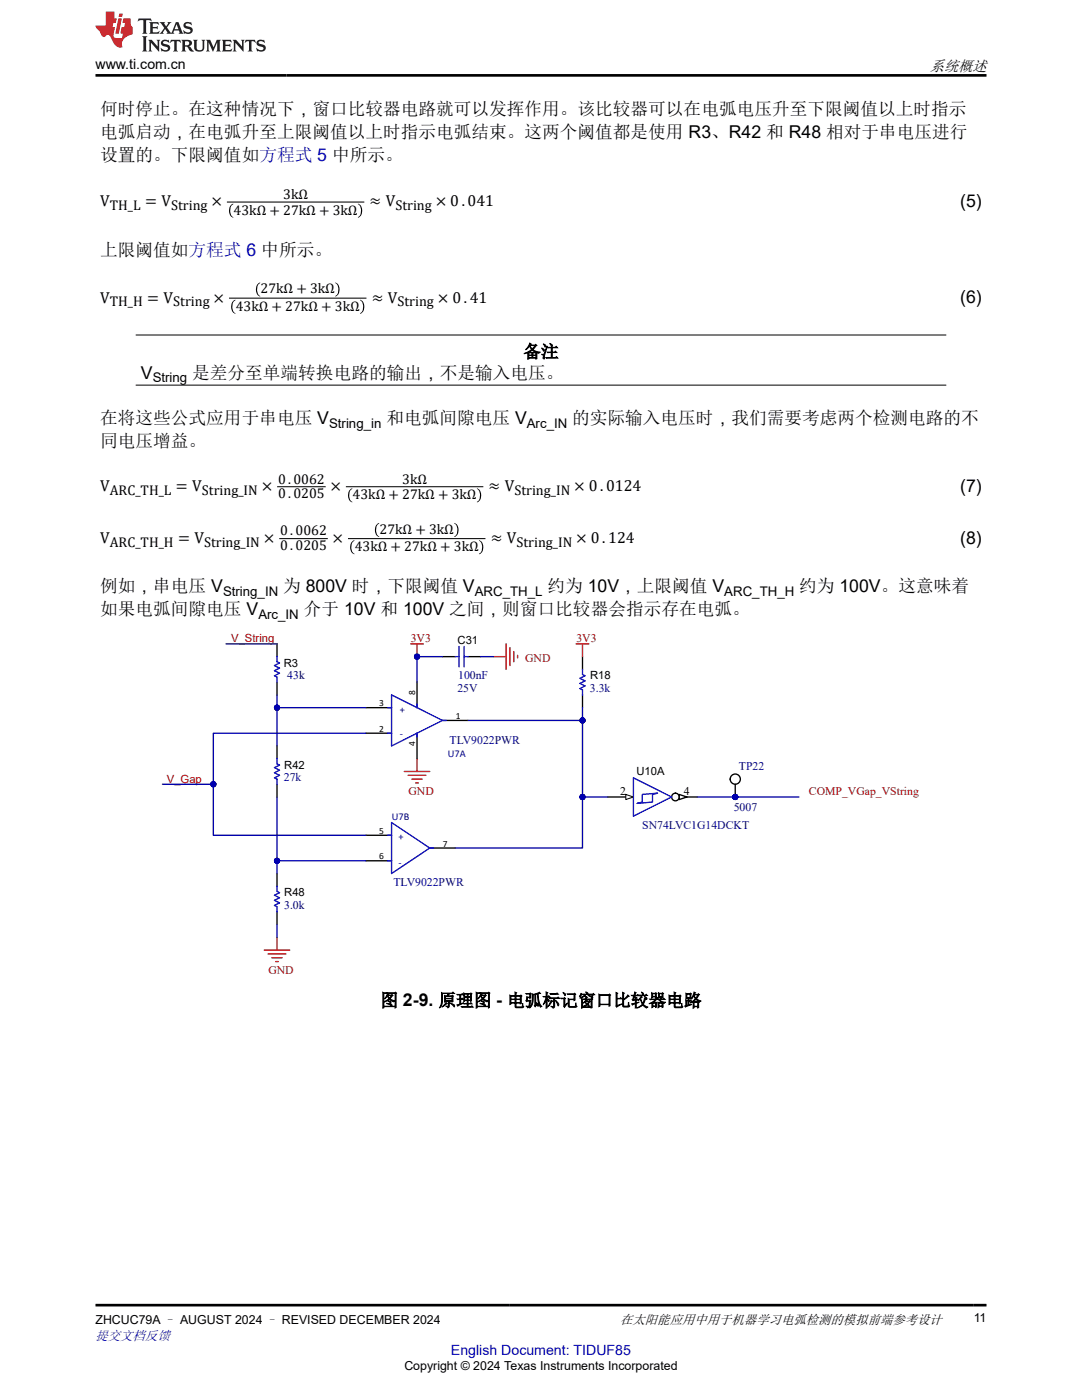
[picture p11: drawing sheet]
<svg xmlns="http://www.w3.org/2000/svg" width="216mm" height="279mm" viewBox="0 0 216 279" stroke-linecap="round" stroke-linejoin="round" font-family="sans-serif">
<path d="M45.3 40.3h27.4M45.7 59.5h27.4M55.3 97.1h9.7M69 97.1h27.4M55.7 107.5h9.7M69.4 107.5h27.5" fill="none" stroke="#000" stroke-width=".21"/>
<path d="M46.2 40.8l.3-.2 .1 .1a1.65 1.65 0 0 0 0 2.6l-.1 .2a1.64 1.64 0 0 1-.3-2.7zM51.6 56.5l.3-.1v.1a1.65 1.65 0 0 0 0 2.6v.1a1.64 1.64 0 0 1-.3-2.7zM66.9 56.4a1.61 1.61 0 0 1 0 2.8v-.1a1.65 1.65 0 0 0 0-2.6zM71.4 40.6a1.61 1.61 0 0 1 0 2.9v-.2a1.65 1.65 0 0 0 0-2.6zM46.6 60l.4-.2v.1a1.65 1.65 0 0 0 0 2.6v.1a1.64 1.64 0 0 1-.4-2.6zM71.9 59.8a1.61 1.61 0 0 1 0 2.8l-.1-.1a1.65 1.65 0 0 0 0-2.6zM69.9 97.6l.4-.2v.2a1.65 1.65 0 0 0 0 2.6v.1a1.64 1.64 0 0 1-.4-2.7zM95.2 97.4a1.61 1.61 0 0 1 0 2.9v-.1a1.65 1.65 0 0 0-.1-2.6zM70.4 108l.3-.2v.1a1.65 1.65 0 0 0 0 2.6v.1a1.64 1.64 0 0 1-.3-2.6zM75.3 104.5l.3-.1 .1 .1a1.65 1.65 0 0 0 0 2.6l-.1 .1a1.64 1.64 0 0 1-.3-2.7zM90.7 104.4a1.61 1.61 0 0 1 0 2.8l-.1-.1a1.65 1.65 0 0 0 0-2.6zM95.6 107.8a1.61 1.61 0 0 1 0 2.8v-.1a1.65 1.65 0 0 0 0-2.6z" fill="#000"/>
<path d="M27.1 66.9h161.7M27.1 76.9h161.7" fill="none" stroke="#000" stroke-width=".2"/>
<path d="M83.2 136.1v5.1M73.1 141.2h5M73.1 146.3h5M83.2 146.3v5.1M88.3 143.8h5.1M121.3 159.1h5.1M73.1 166.7h5M73.1 171.8h5M85.7 169.2h5.1" fill="none" stroke="#000" stroke-width=".27"/>
<path d="M78.1 138.7l10.2 5.1-10.2 5.1zM77.4 141.2h.7M77.4 146.3h.7M83.2 140.5v.7M83.2 146.3v.8M88.3 143.8h.8M77.4 166.7h.7M77.4 171.8h.7M78.1 164.1l7.6 5.1-7.6 5.1zM85.7 169.2h.8" fill="none" stroke="#00f" stroke-width=".27"/>
<path d="M124.9 158.5l1.5 .6-1.5 .5z" fill="#f8fcff"/>
<path d="M124.9 158.5l1.5 .6-1.5 .5z" fill="none" stroke="#000" stroke-width=".2"/>
<path d="M134 159.1h5.1" fill="none" stroke="#000" stroke-width=".27"/>
<circle cx="134.8" cy="159.1" r=".76" fill="#f8fcff"/>
<circle cx="134.8" cy="159.1" r=".76" fill="none" stroke="#000" stroke-width=".27"/>
<path d="M135.5 158.5l1.6 .6-1.6 .5z" fill="#f8fcff"/>
<path d="M55.3 128.5v2.5M55.3 136.1v2.6M88.3 131h2.5M93.4 131h2.5M116.2 131v2.6M116.2 138.7v2.5M55.3 148.9v2.5M55.3 156.5v2.6M135.5 158.5l1.6 .6-1.6 .5zM55.3 174.3v2.6M55.3 182v2.5" fill="none" stroke="#000" stroke-width=".27"/>
<path d="M55.3 131v1.1l.5 .2-1 .5 1 .5-1 .5 1 .6-1 .5 .5 .2v1M90.8 131h.8M91.6 129v4.1M92.6 129v4.1M92.6 131h.8M116.2 133.6v1M116.2 134.6l.5 .3-1 .5 1 .5-1 .5 1 .5-1 .5 .5 .3v1M55.3 151.4v1l.5 .3-1 .5 1 .5-1 .5 1 .5-1 .5 .5 .3v1M126.4 155.2l7.6 3.9-7.6 3.8zM128.2 158.5l3-.2-1 .2v1.6l-3 .2 1-.2zM55.3 176.9v1l.5 .3-1 .5 1 .5-1 .5 1 .5-1 .5 .5 .3v1" fill="none" stroke="#00f" stroke-width=".27"/>
<g fill="none" stroke="#7f0000" stroke-width=".27">
<path d="M81.9 128.5h2.6M83.2 128.5v2.5M98.5 131h2.5M101 128.5v5.1M101.8 129.3v3.5M102.5 130v2.1M103.3 130.8v.5M80.7 154h5.1M81.4 154.7h3.6M82.2 155.5h2M83 156.3h.5M83.2 151.4v2.6"/>
<path d="M52.7 189.6h5.1M53.5 190.4h3.5M54.3 191.1h2M55 191.9h.5M55.3 187.1v2.5"/>
</g>
<circle cx="83.2" cy="131" r=".51" fill="#00007f"/>
<circle cx="83.2" cy="131" r=".51" fill="none" stroke="#00007f" stroke-width=".2"/>
<path d="M115 128.5h2.5M116.2 128.5v2.5" fill="none" stroke="#7f0000" stroke-width=".27"/>
<circle cx="146.7" cy="159.1" r=".51" fill="#00007f"/>
<circle cx="146.7" cy="159.1" r=".51" fill="none" stroke="#00007f" stroke-width=".2"/>
<circle cx="146.7" cy="155.5" r="1.02" fill="#fff"/>
<g fill="none" stroke="#000" stroke-width=".27">
<path d="M146.7 156.5v2.6"/>
<circle cx="146.7" cy="155.5" r="1.02"/>
</g>
<circle cx="146.7" cy="159.1" r=".51" fill="#00007f"/>
<circle cx="146.7" cy="159.1" r=".51" fill="none" stroke="#00007f" stroke-width=".2"/>
<path d="M45.1 128.5h10.2M55.3 138.7v10.2" fill="none" stroke="#00007f" stroke-width=".27"/>
<circle cx="55.3" cy="141.2" r=".51" fill="#00007f"/>
<circle cx="55.3" cy="141.2" r=".51" fill="none" stroke="#00007f" stroke-width=".2"/>
<path d="M55.3 159.1v15.2" fill="none" stroke="#00007f" stroke-width=".27"/>
<circle cx="55.3" cy="171.8" r=".51" fill="#00007f"/>
<circle cx="55.3" cy="171.8" r=".51" fill="none" stroke="#00007f" stroke-width=".2"/>
<path d="M88.3 131h-5.1v5.1M55.3 184.5v2.6" fill="none" stroke="#00007f" stroke-width=".27"/>
<circle cx="83.2" cy="131" r=".51" fill="#00007f"/>
<circle cx="83.2" cy="131" r=".51" fill="none" stroke="#00007f" stroke-width=".2"/>
<path d="M95.9 131h2.6M116.2 141.2v2.6h-22.8" fill="none" stroke="#00007f" stroke-width=".27"/>
<circle cx="116.2" cy="143.8" r=".51" fill="#00007f"/>
<circle cx="116.2" cy="143.8" r=".51" fill="none" stroke="#00007f" stroke-width=".2"/>
<path d="M116.2 143.8v15.3h5.1" fill="none" stroke="#00007f" stroke-width=".27"/>
<circle cx="116.2" cy="143.8" r=".51" fill="#00007f"/>
<circle cx="116.2" cy="143.8" r=".51" fill="none" stroke="#00007f" stroke-width=".2"/>
<circle cx="116.2" cy="159.1" r=".51" fill="#00007f"/>
<circle cx="116.2" cy="159.1" r=".51" fill="none" stroke="#00007f" stroke-width=".2"/>
<path d="M116.2 159.1v10.1h-25.4" fill="none" stroke="#00007f" stroke-width=".27"/>
<circle cx="116.2" cy="159.1" r=".51" fill="#00007f"/>
<circle cx="116.2" cy="159.1" r=".51" fill="none" stroke="#00007f" stroke-width=".2"/>
<path d="M55.3 141.2h17.8" fill="none" stroke="#00007f" stroke-width=".27"/>
<circle cx="55.3" cy="141.2" r=".51" fill="#00007f"/>
<circle cx="55.3" cy="141.2" r=".51" fill="none" stroke="#00007f" stroke-width=".2"/>
<path d="M73 146.3h-30.4v20.4h30.4" fill="none" stroke="#00007f" stroke-width=".27"/>
<circle cx="42.6" cy="156.5" r=".51" fill="#00007f"/>
<circle cx="42.6" cy="156.5" r=".51" fill="none" stroke="#00007f" stroke-width=".2"/>
<path d="M32.4 156.5h10.2" fill="none" stroke="#00007f" stroke-width=".27"/>
<circle cx="42.6" cy="156.5" r=".51" fill="#00007f"/>
<circle cx="42.6" cy="156.5" r=".51" fill="none" stroke="#00007f" stroke-width=".2"/>
<path d="M55.3 171.8h17.8" fill="none" stroke="#00007f" stroke-width=".27"/>
<circle cx="55.3" cy="171.8" r=".51" fill="#00007f"/>
<circle cx="55.3" cy="171.8" r=".51" fill="none" stroke="#00007f" stroke-width=".2"/>
<path d="M139.1 159.1h20.3" fill="none" stroke="#00007f" stroke-width=".27"/>
<circle cx="146.7" cy="159.1" r=".51" fill="#00007f"/>
<circle cx="146.7" cy="159.1" r=".51" fill="none" stroke="#00007f" stroke-width=".2"/>
<circle cx="83.2" cy="131" r=".51" fill="#00007f"/>
<circle cx="83.2" cy="131" r=".51" fill="none" stroke="#00007f" stroke-width=".2"/>
<circle cx="146.7" cy="159.1" r=".51" fill="#00007f"/>
<circle cx="146.7" cy="159.1" r=".51" fill="none" stroke="#00007f" stroke-width=".2"/>
<circle cx="55.3" cy="141.2" r=".51" fill="#00007f"/>
<circle cx="55.3" cy="141.2" r=".51" fill="none" stroke="#00007f" stroke-width=".2"/>
<circle cx="55.3" cy="171.8" r=".51" fill="#00007f"/>
<circle cx="55.3" cy="171.8" r=".51" fill="none" stroke="#00007f" stroke-width=".2"/>
<circle cx="83.2" cy="131" r=".51" fill="#00007f"/>
<circle cx="83.2" cy="131" r=".51" fill="none" stroke="#00007f" stroke-width=".2"/>
<circle cx="116.2" cy="143.8" r=".51" fill="#00007f"/>
<circle cx="116.2" cy="143.8" r=".51" fill="none" stroke="#00007f" stroke-width=".2"/>
<circle cx="116.2" cy="143.8" r=".51" fill="#00007f"/>
<circle cx="116.2" cy="143.8" r=".51" fill="none" stroke="#00007f" stroke-width=".2"/>
<circle cx="116.2" cy="159.1" r=".51" fill="#00007f"/>
<circle cx="116.2" cy="159.1" r=".51" fill="none" stroke="#00007f" stroke-width=".2"/>
<circle cx="116.2" cy="159.1" r=".51" fill="#00007f"/>
<circle cx="116.2" cy="159.1" r=".51" fill="none" stroke="#00007f" stroke-width=".2"/>
<circle cx="55.3" cy="141.2" r=".51" fill="#00007f"/>
<circle cx="55.3" cy="141.2" r=".51" fill="none" stroke="#00007f" stroke-width=".2"/>
<circle cx="42.6" cy="156.5" r=".51" fill="#00007f"/>
<circle cx="42.6" cy="156.5" r=".51" fill="none" stroke="#00007f" stroke-width=".2"/>
<circle cx="42.6" cy="156.5" r=".51" fill="#00007f"/>
<circle cx="42.6" cy="156.5" r=".51" fill="none" stroke="#00007f" stroke-width=".2"/>
<circle cx="55.3" cy="171.8" r=".51" fill="#00007f"/>
<circle cx="55.3" cy="171.8" r=".51" fill="none" stroke="#00007f" stroke-width=".2"/>
<circle cx="146.7" cy="159.1" r=".51" fill="#00007f"/>
<circle cx="146.7" cy="159.1" r=".51" fill="none" stroke="#00007f" stroke-width=".2"/>
<path d="M27.7 3.7l-.2 .6 .5-.3h.6v.2v2.2l-.2 .3h1l-.2-.3v-2.2v-.2h.5l.5 .3-.1-.6zM29.8 4.4l.2 .4v1.6l-.2 .3h1.9l.1-.5a1.08 1.08 0 0 1-1.3 .1v-.6h.6l.4 .1v-.6l-.4 .2h-.6v-.6l.2-.1a1 1 0 0 1 1 .3l-.1-.6zM31.8 4.4l1 1.2-1 1.1h.9l-.2-.2 .4-.7 .5 .7-.2 .2h1.6l-.2-.2 .1-.4h1l.1 .4-.1 .2h.9l-.2-.3-.8-2h-.5l-1 2.2-.8-1.1 .9-1.1h-.8l.2 .2-.5 .7-.3-.7 .1-.2zM35.2 4.8l.4 1h-.8zM36.8 4.6a.65 .65 0 0 0-.2 .7 .65 .65 0 0 0 .6 .4l.7 .2 .1 .2a.79 .79 0 0 1-.7 .4 .79 .79 0 0 1-.7-.5l.1 .7 .2-.1a.93 .93 0 0 0 1.1 .1 .93 .93 0 0 0 .4-.9 1.46 1.46 0 0 0-1.2-.6l-.1-.4a1.09 1.09 0 0 1 1.2 .2l-.2-.6-.1 .1-.6-.1zM28.4 7.2l.2 .4v2.3l-.2 .4h1l-.2-.4v-2.3l.2-.4zM29.6 7.9l.2 .4v1.6l-.2 .4h.8l-.3-.4v-1.4l1.7 1.8v-2l.2-.4h-.8l.2 .3 .1 1.1-1.2-1.4zM32.3 8.1a.65 .65 0 0 0-.2 .7 .65 .65 0 0 0 .7 .4l.6 .2 .1 .3a.79 .79 0 0 1-.7 .3 .79 .79 0 0 1-.7-.5l.1 .8 .2-.1a.93 .93 0 0 0 1.1 0 .93 .93 0 0 0 .4-.9 1.46 1.46 0 0 0-1.2-.6l-.1-.4a1.09 1.09 0 0 1 1.2 .2l-.2-.6-.1 .1-.6-.1zM34.1 7.9l-.1 .7a.63 .63 0 0 1 .7-.4l.1 1.7-.3 .4h1l-.2-.4v-1.7a.66 .66 0 0 1 .8 .4l-.1-.7zM36.2 7.9l.2 .4v1.6l-.2 .4h.9l-.2-.2v-.8l.5 .1 .1 .1a.79 .79 0 0 0 1.2 .7l-1-1a.61 .61 0 0 0 .6-.6 .61 .61 0 0 0-.5-.6zM36.9 8.3l.2-.1a.47 .47 0 0 1 .5 .1 .47 .47 0 0 1 .1 .5l-.2 .2h-.6zM38.5 7.9l.2 .3a2.27 2.27 0 0 0 .4 1.9 1.04 1.04 0 0 0 1.7-.6v-1.3l.2-.3h-.8l.2 .4v1.2a.6 .6 0 0 1-.6 .5 .6 .6 0 0 1-.6-.5v-1.2l.3-.4zM41.1 7.9l.2 .4v1.6l-.2 .4h.7l-.2-.4v-1.5l.9 1.9 .8-1.9v1.5l-.2 .4h1l-.3-.4v-1.6l.3-.4h-.8l-.7 1.6-.7-1.6zM44.3 7.9l.2 .4v1.6l-.2 .4h1.9l.1-.6a1.09 1.09 0 0 1-1.3 .1v-.6h.6l.4 .2v-.7l-.4 .2h-.6v-.5l.2-.2a1.01 1.01 0 0 1 1 .3l-.1-.6zM46.4 7.9l.3 .4v1.6l-.3 .4h.8l-.2-.4v-1.4l1.6 1.8v-2l.2-.4h-.7l.2 .3v1.1l-1.2-1.4zM49 7.9l-.1 .7a.63 .63 0 0 1 .8-.4v1.7l-.3 .4h1l-.2-.4v-1.7a.66 .66 0 0 1 .8 .4l-.1-.7zM51.4 8.1a.65 .65 0 0 0-.2 .7 .65 .65 0 0 0 .6 .4l.6 .2 .2 .3a.79 .79 0 0 1-.8 .3 .79 .79 0 0 1-.6-.5l.1 .8 .2-.1a.93 .93 0 0 0 1 0 .93 .93 0 0 0 .5-.9 1.46 1.46 0 0 0-1.3-.6l-.1-.4a1.09 1.09 0 0 1 1.3 .2l-.2-.6-.2 .1-.5-.1z" fill="#231f20"/>
<path d="M21.1 2.3v2.8h-2v.4l.9 .9a.95 .95 0 0 0 .9 .9 .59 .59 0 0 1 .6-.3 .59 .59 0 0 1 .5 .3l.4 .8a1.59 1.59 0 0 0 2.1 1.3 1.61 1.61 0 0 1 1-2.2l1-.4-.1-1.4a1.59 1.59 0 0 1-.4-1.7h-1.4l-.2 .9h.5l-.1 .8h-.5l-.2 1v.3h.4l-.2 .9h-.6a.73 .73 0 0 1-1.1-.6l.3-1.6h-.5l.2-.8h.5l.2-.9h-.5v-1.4zM23.6 3.7l-.6 3h.7l.6-3zM23.8 2.7l-.1 .7h.7l.1-.7z" fill="#ed1c24"/>
<path d="M19.1 15h177.8M19.1 260.5h177.8" fill="none" stroke="#000" stroke-width=".53"/>
<g font-size="3.5">
<text x="20" y="23">何时停止。在这种情况下，窗口比较器电路就可以发挥作用。该比较器可以在电弧电压升至下限阈值以上时指示</text>
<text x="20" y="27.6">电弧启动，在电弧升至上限阈值以上时指示电弧结束。这两个阈值都是使用 R3、R42 和 R48 相对于串电压进行</text>
<text x="20" y="32.1">设置的。下限阈值如方程式 5 中所示。</text>
<text x="191.6" y="41.3">(5)</text>
<text x="20" y="51">上限阈值如方程式 6 中所示。</text>
<text x="191.6" y="60.5">(6)</text>
<text x="104.4" y="71.4">备注</text>
<text x="28.1" y="75.6">V</text>
<text x="38.4" y="75.6">是差分至单端转换电路的输出，不是输入电压。</text>
<text x="20" y="89.3">同电压增益。</text>
<text x="20" y="84.7">在将这些公式应用于串电压 V</text>
<text x="77.1" y="84.7">和电弧间隙电压 V</text>
<text x="114.2" y="84.7">的实际输入电压时，我们需要考虑两个检测电路的不</text>
<text x="191.6" y="98.1">(7)</text>
<text x="191.6" y="108.5">(8)</text>
<text x="20" y="118.2">例如，串电压 V</text>
<text x="56.5" y="118.2">为 800V 时，下限阈值 V</text>
<text x="109.2" y="118.2">约为 10V，上限阈值 V</text>
<text x="159.5" y="118.2">约为 100V。这意味着</text>
<text x="20" y="122.8">如果电弧间隙电压 V</text>
<text x="60.6" y="122.8">介于 10V 和 100V 之间，则窗口比较器会指示存在电弧。</text>
<text x="75.9" y="200.9">图 2-9. 原理图 - 电弧标记窗口比较器电路</text>
</g>
<g font-size="3.2">
<text x="20" y="41.2">V</text>
<text x="73.8" y="41.2">≈ V</text>
<text x="20" y="60.4">V</text>
<text x="74.2" y="60.4">≈ V</text>
<text x="20" y="98">V</text>
<text x="97.5" y="98">≈ V</text>
<text x="20" y="108.4">V</text>
<text x="97.9" y="108.4">≈ V</text>
</g>
<text font-size="3" x="185.6" y="14.1">系统概述</text>
<g font-size="2.8">
<text x="19.1" y="13.8">www.ti.com.cn</text>
<text x="21.9" y="42">TH_L = VString ×</text>
<text x="56.5" y="39.7">3kΩ</text>
<text x="78.9" y="42">String × 0.041</text>
<text x="46.6" y="42.8">43kΩ + 27kΩ + 3kΩ</text>
<text x="52" y="58.6">27kΩ + 3kΩ</text>
<text x="21.9" y="61.2">TH_H = VString ×</text>
<text x="47" y="62">43kΩ + 27kΩ + 3kΩ</text>
<text x="79.3" y="61.2">String × 0.41</text>
<text x="21.9" y="98.8">ARC_TH_L = VString_IN × 0.0205 ×</text>
<text x="55.5" y="96.5">0.0062</text>
<text x="70.4" y="99.6">43kΩ + 27kΩ + 3kΩ</text>
<text x="80.2" y="96.5">3kΩ</text>
<text x="102.6" y="98.8">String_IN × 0.0124</text>
<text x="55.9" y="106.9">0.0062</text>
<text x="75.7" y="106.6">27kΩ + 3kΩ</text>
<text x="21.9" y="109.2">ARC_TH_H = VString_IN × 0.0205 ×</text>
<text x="70.8" y="110">43kΩ + 27kΩ + 3kΩ</text>
<text x="103.1" y="109.2">String_IN × 0.124</text>
</g>
<text font-size="2.8" fill="#00f" x="90" y="270.4">English Document: TIDUF85</text>
<g font-size="2.6">
<text x="30.5" y="76.3">String</text>
<text x="65.7" y="85.4">String_in</text>
<text x="105.1" y="85.4">Arc_IN</text>
<text x="44.5" y="118.9">String_IN</text>
<text x="94.7" y="118.9">ARC_TH_L</text>
<text x="144.5" y="118.9">ARC_TH_H</text>
<text x="51.6" y="123.5">Arc_IN</text>
<text x="123.8" y="264.2">在太阳能应用中用于机器学习电弧检测的模拟前端参考设计</text>
</g>
<text font-size="2.6" fill="#00f" x="19.1" y="267.4">提交文档反馈</text>
<g font-size="2.5">
<text x="194.3" y="263.9">11</text>
<text x="19.1" y="264.2">ZHCUC79A – AUGUST 2024 – REVISED DECEMBER 2024</text>
<text x="80.7" y="273.5">Copyright © 2024 Texas Instruments Incorporated</text>
</g>
<g font-size="2.3" fill="#7f0000">
<text x="82" y="128.2">3V3</text>
<text x="115" y="128.2">3V3</text>
<text x="104.8" y="132">GND</text>
<text x="81.5" y="158.7">GND</text>
<text x="161.4" y="158.7">COMP_VGap_VString</text>
<text x="53.5" y="194.4">GND</text>
</g>
<g font-size="2.3" fill="#00007f">
<text x="57.3" y="135.5">43k</text>
<text x="91.4" y="135.5">100nF</text>
<text x="91.3" y="138.1">25V</text>
<text x="117.7" y="138.1">3.3k</text>
<text x="89.7" y="148.6">TLV9022PWR</text>
<text x="56.7" y="155.9">27k</text>
<text x="147.4" y="153.7">TP22</text>
<text x="146.4" y="161.8">5007</text>
<text x="128.2" y="165.4">SN74LVC1G14DCKT</text>
<text x="78.5" y="176.9">TLV9022PWR</text>
<text x="56.7" y="181.4">3.0k</text>
</g>
<g font-size="2.3">
<text x="123.8" y="158.7">2</text>
<text x="136.5" y="158.7">4</text>
</g>
<g font-size="2.2" fill="#7f0000">
<text x="46.1" y="128.2">V_String</text>
<text x="33.3" y="156.2">V_Gap</text>
</g>
<g font-size="2.2">
<text x="91.3" y="128.4">C31</text>
<text x="56.6" y="133">R3</text>
<text x="117.7" y="135.5">R18</text>
<text x="56.7" y="153.4">R42</text>
<text x="127" y="154.7">U10A</text>
<text x="56.7" y="178.8">R48</text>
</g>
<g font-size="2.1" fill="#00007f">
<text x="79.8" y="142.3">+</text>
<text x="79.8" y="147">-</text>
<text x="89.4" y="151.2">U7A</text>
<text x="78.2" y="163.7">U7B</text>
<text x="79.5" y="167.7">+</text>
<text x="79.5" y="172.8">-</text>
</g>
<g font-size="1.9">
<text x="75.6" y="140.9">3</text>
<text x="82.8" y="138.6" transform="rotate(-90 82.8 138.6)">8</text>
<text x="91" y="143.4">1</text>
<text x="75.6" y="146.1">2</text>
<text x="82.8" y="148.9" transform="rotate(-90 82.8 148.9)">4</text>
<text x="75.6" y="166.4">5</text>
<text x="75.6" y="171.5">6</text>
<text x="88.4" y="169">7</text>
</g>
</svg>
